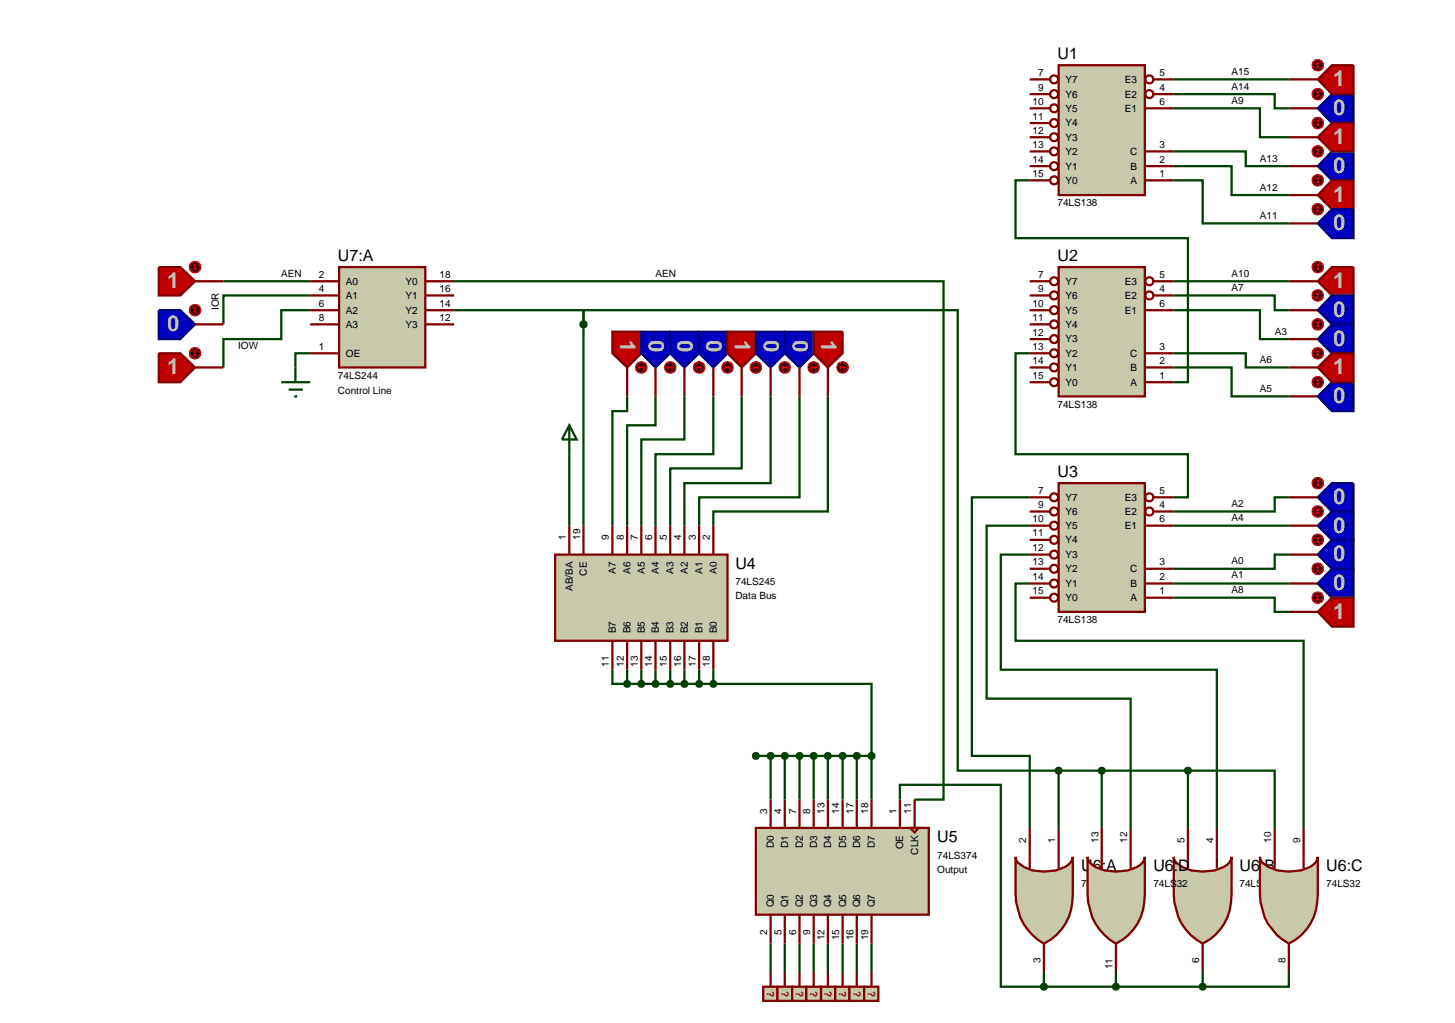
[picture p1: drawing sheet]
<svg xmlns="http://www.w3.org/2000/svg" width="257mm" height="180mm" viewBox="0 0 257 180" stroke-linecap="round" stroke-linejoin="round" font-family="sans-serif">
<g fill="none" stroke="#004000" stroke-width=".4">
<path d="M207 16.6h17.8v2.5h2.5M207 19.1h15.2v5.1h5.1M207 14h20.3M181.6 31.8h-2.5v10.2h30.4v25.4h-2.5M207 26.7h12.7v2.6h7.6M207 29.3h10.2v5.1h10.1M207 31.8h5.1v7.6h15.2M39.4 49.6h15.3M54.7 52.1h-15.3v5.1M54.7 54.7h-5.1v5.1h-10.2v5M80.1 49.6h86.3v91.4h-5.1M80.1 54.7h22.8v2.5"/>
<path d="M102.9 57.2v-2.5h66v81.2h17.8M102.9 57.2v35.5M207 52.1h17.8v2.6h2.5M207 54.7h15.2v5.1h5.1M207 49.6h20.3M54.7 62.3h-2.6v2.5M110.6 69.9v2.6h-2.6v20.2M115.6 69.9v5.1h-5v17.7M120.7 69.9v7.6h-7.6v15.2M125.8 69.9v10.2h-10.2v12.6M130.8 69.9v12.7h-12.6v10.1M135.9 69.9v15.3h-15.2v7.5"/>
<path d="M141 69.9v17.8h-17.7v5M146 69.9v20.3h-20.2v2.5M181.6 62.3h-2.5v17.8h30.4v7.6h-2.5M207 64.8h10.2v5.1h10.1M207 62.3h12.7v2.5h7.6M100.4 80.1v12.6M181.6 87.7h-10.2v45.6h10.2v12.7M181.6 97.8h-5.1v20.3h38.1v27.9M181.6 92.7h-7.6v30.5h25.4v22.8M207 92.7h20.3M227.3 87.7h-2.5v2.5h-17.8M227.3 97.8h-2.5v2.5h-17.8"/>
<path d="M108 118.1v2.5h2.6M110.6 118.1v2.5M113.1 118.1v2.5M115.6 118.1v2.5M118.2 118.1v2.5M120.7 118.1v2.5M123.3 118.1v2.5M125.8 118.1v2.5M181.6 102.9h-2.5v10.1h50.8v33M207 105.4h17.8v2.5h2.5M207 102.9h20.3M110.6 120.6h15.2"/>
<path d="M125.8 120.6h27.9v12.7M133.3 133.3h20.4M135.9 133.3v7.7M138.4 133.3v7.7M141 133.3v7.7M143.5 133.3v7.7M146 133.3v7.7M148.6 133.3v7.7M151.1 133.3v7.7M153.7 133.3v7.7M186.7 135.9h22.8M186.7 135.9v10.1"/>
<path d="M194.3 135.9v10.1M209.5 135.9h15.3v10.1M209.5 135.9v10.1M158.7 141v-2.6h17.8v35.6h7.6M135.9 166.4v5M138.4 166.4v5M141 166.4v5M143.5 166.4v5M146 166.4v5M148.6 166.4v5M151.1 166.4v5M153.7 166.4v5"/>
<path d="M184.1 174h28M184.1 171.4v2.6M196.8 171.4v2.6M212.1 171.4v2.6M227.3 171.4v2.6h-15.2"/>
</g>
<path d="M186.7 11.5h15.2v22.9h-15.2z" fill="#c8c8aa" stroke="#800000" stroke-width=".4"/>
<g fill="none" stroke="#800000" stroke-width=".4">
<path d="M181.6 19.1h3.5M181.6 16.6h3.5M181.6 14h3.5M201.9 19.1h5.1M203.4 16.6h3.6M203.4 14h3.6M181.6 31.8h3.5M181.6 29.3h3.5M181.6 26.7h3.5M181.6 24.2h3.5M181.6 21.7h3.5M201.9 31.8h5.1"/>
<path d="M201.9 29.3h5.1M201.9 26.7h5.1"/>
<circle cx="185.9" cy="14" r=".7"/>
<circle cx="185.9" cy="16.6" r=".7"/>
<circle cx="185.9" cy="19.1" r=".7"/>
<circle cx="202.7" cy="14" r=".7"/>
<circle cx="202.7" cy="16.6" r=".7"/>
<circle cx="185.9" cy="26.7" r=".7"/>
<circle cx="185.9" cy="29.3" r=".7"/>
<circle cx="185.9" cy="24.2" r=".7"/>
<circle cx="185.9" cy="21.7" r=".7"/>
<circle cx="185.9" cy="31.8" r=".7"/>
</g>
<path d="M186.7 47.1h15.2v22.8h-15.2z" fill="#c8c8aa" stroke="#800000" stroke-width=".4"/>
<g fill="none" stroke="#800000" stroke-width=".4">
<path d="M181.6 54.7h3.5M181.6 52.1h3.5M181.6 49.6h3.5M181.6 59.8h3.5M181.6 57.2h3.5M201.9 54.7h5.1M203.4 52.1h3.6M203.4 49.6h3.6M181.6 67.4h3.5M181.6 64.8h3.5M181.6 62.3h3.5M201.9 67.4h5.1"/>
<path d="M201.9 64.8h5.1M201.9 62.3h5.1"/>
<circle cx="185.9" cy="54.7" r=".7"/>
<circle cx="185.9" cy="52.1" r=".7"/>
<circle cx="185.9" cy="49.6" r=".7"/>
<circle cx="185.9" cy="59.8" r=".7"/>
<circle cx="185.9" cy="57.2" r=".7"/>
<circle cx="202.7" cy="49.6" r=".7"/>
<circle cx="202.7" cy="52.1" r=".7"/>
<circle cx="185.9" cy="64.8" r=".7"/>
<circle cx="185.9" cy="67.4" r=".7"/>
<circle cx="185.9" cy="62.3" r=".7"/>
</g>
<path d="M186.7 85.2h15.2v22.7h-15.2z" fill="#c8c8aa" stroke="#800000" stroke-width=".4"/>
<g fill="none" stroke="#800000" stroke-width=".4">
<path d="M181.6 92.7h3.5M181.6 90.2h3.5M181.6 87.7h3.5M181.6 97.8h3.5M181.6 95.2h3.5M201.9 92.7h5.1M203.4 90.2h3.6M203.4 87.7h3.6M181.6 105.4h3.5M181.6 102.9h3.5M181.6 100.3h3.5M201.9 105.4h5.1"/>
<path d="M201.9 102.9h5.1M201.9 100.3h5.1"/>
<circle cx="185.9" cy="95.2" r=".7"/>
<circle cx="185.9" cy="90.2" r=".7"/>
<circle cx="185.9" cy="92.7" r=".7"/>
<circle cx="185.9" cy="97.8" r=".7"/>
<circle cx="185.9" cy="87.7" r=".7"/>
<circle cx="202.7" cy="87.7" r=".7"/>
<circle cx="202.7" cy="90.2" r=".7"/>
<circle cx="185.9" cy="100.3" r=".7"/>
<circle cx="185.9" cy="102.9" r=".7"/>
<circle cx="185.9" cy="105.4" r=".7"/>
</g>
<path d="M97.9 97.8h30.4v15.2h-30.4z" fill="#c8c8aa" stroke="#800000" stroke-width=".4"/>
<g fill="none" stroke="#800000" stroke-width=".4">
<path d="M100.4 92.7v5.1M102.9 92.7v5.1M108 92.7v5.1M110.6 92.7v5.1M113.1 92.7v5.1M115.6 92.7v5.1M118.2 92.7v5.1M120.7 92.7v5.1M123.3 92.7v5.1M125.8 92.7v5.1M108 113v5.1M110.6 113v5.1"/>
<path d="M113.1 113v5.1M115.6 113v5.1M118.2 113v5.1M120.7 113v5.1M123.3 113v5.1M125.8 113v5.1"/>
</g>
<path d="M133.3 146h30.5v15.3h-30.5z" fill="#c8c8aa" stroke="#800000" stroke-width=".4"/>
<g fill="none" stroke="#800000" stroke-width=".4">
<path d="M135.9 141v5M138.4 141v5M141 141v5M143.5 141v5M146 141v5M148.6 141v5M151.1 141v5M153.7 141v5M158.7 141v5M160.5 146h1.5l-.7 .8zM161.3 141v5M135.9 161.3v5.1"/>
<path d="M138.4 161.3v5.1M141 161.3v5.1M143.5 161.3v5.1M146 161.3v5.1M148.6 161.3v5.1M151.1 161.3v5.1M153.7 161.3v5.1"/>
</g>
<path d="M133 132.9l.3-.1-.5 .5zM133.3 132.8l.3 .1 .2 .4zM133.8 133.3l-.2 .4-.3 .1zM132.8 133.3l.5 .5-.4-.2z" fill="#004000" stroke="#004000" stroke-width=".4"/>
<path d="M133.3 132.8l.5 .5-.5 .5-.5-.5z" fill="#004000"/>
<path d="M153.4 132.9l.3-.1-.5 .5zM153.7 132.8l.3 .1 .2 .4zM154.2 133.3l-.1 .3-.4 .2zM153.2 133.3l.5 .5-.4-.2z" fill="#004000" stroke="#004000" stroke-width=".4"/>
<path d="M153.7 132.8l.5 .5-.5 .5-.5-.5z" fill="#004000"/>
<path d="M150.8 132.9l.3-.1-.5 .5zM151.1 132.8l.3 .1 .2 .4zM151.6 133.3l-.1 .3-.4 .2zM150.6 133.3l.5 .5-.4-.2z" fill="#004000" stroke="#004000" stroke-width=".4"/>
<path d="M151.1 132.8l.5 .5-.5 .5-.5-.5z" fill="#004000"/>
<path d="M148.3 132.9l.3-.1-.5 .5zM148.6 132.8l.3 .1 .2 .4zM149.1 133.3l-.2 .4-.3 .1zM148.1 133.3l.5 .5-.4-.2z" fill="#004000" stroke="#004000" stroke-width=".4"/>
<path d="M148.6 132.8l.5 .5-.5 .5-.5-.5z" fill="#004000"/>
<path d="M145.7 132.9l.3-.1-.5 .5zM146 132.8l.3 .1 .2 .4zM146.5 133.3l-.2 .4-.3 .1zM145.5 133.3l.5 .5-.4-.2z" fill="#004000" stroke="#004000" stroke-width=".4"/>
<path d="M146 132.8l.5 .5-.5 .5-.5-.5z" fill="#004000"/>
<path d="M143.1 133l.4-.2-.5 .5zM143.5 132.8l.3 .1 .2 .4zM144 133.3l-.1 .3-.4 .2zM143 133.3l.5 .5-.3-.1z" fill="#004000" stroke="#004000" stroke-width=".4"/>
<path d="M143 133.3l.5-.5 .5 .5-.5 .5z" fill="#004000"/>
<path d="M140.7 132.9l.3-.1-.5 .5zM141 132.8l.3 .1 .2 .4zM141.5 133.3l-.1 .3-.4 .2zM140.5 133.3l.5 .5-.4-.2z" fill="#004000" stroke="#004000" stroke-width=".4"/>
<path d="M141 132.8l.5 .5-.5 .5-.5-.5z" fill="#004000"/>
<path d="M138.1 132.9l.3-.1-.5 .5zM138.4 132.8l.3 .1 .2 .4zM138.9 133.3l-.1 .3-.4 .2zM137.9 133.3l.5 .5-.4-.2z" fill="#004000" stroke="#004000" stroke-width=".4"/>
<path d="M138.4 132.8l.5 .5-.5 .5-.5-.5z" fill="#004000"/>
<path d="M135.6 132.9l.3-.1-.5 .5zM135.9 132.8l.3 .1 .2 .4zM136.4 133.3l-.2 .4-.3 .1zM135.4 133.3l.5 .5-.4-.2z" fill="#004000" stroke="#004000" stroke-width=".4"/>
<path d="M135.9 132.8l.5 .5-.5 .5-.5-.5z" fill="#004000"/>
<path d="M100.4 75l1.3 2.5h-2.6zM100.4 75v5.1" fill="none" stroke="#004000" stroke-width=".4"/>
<path d="M196.4 173.7l.4-.2-.5 .5zM196.8 173.5l.3 .1 .2 .4zM196.8 174.5l.5-.5-.1 .3zM196.3 174l.5 .5-.4-.2z" fill="#004000" stroke="#004000" stroke-width=".4"/>
<path d="M196.8 173.5l.5 .5-.5 .5-.5-.5z" fill="#004000"/>
<path d="M183.7 173.7l.4-.2-.5 .5zM184.1 173.5l.3 .1 .2 .4zM184.1 174.5l.5-.5-.1 .3zM183.6 174l.5 .5-.4-.2z" fill="#004000" stroke="#004000" stroke-width=".4"/>
<path d="M184.1 173.5l.5 .5-.5 .5-.5-.5z" fill="#004000"/>
<path d="M193.9 135.6l.4-.2-.5 .5zM194.3 135.4l.3 .1 .2 .4zM194.8 135.9l-.1 .3-.4 .2zM193.8 135.9l.5 .5-.4-.2z" fill="#004000" stroke="#004000" stroke-width=".4"/>
<path d="M193.8 135.9l.5-.5 .5 .5-.5 .5z" fill="#004000"/>
<path d="M186.3 135.6l.4-.2-.5 .5zM186.7 135.4l.3 .1 .2 .4zM187.2 135.9l-.1 .3-.4 .2zM186.2 135.9l.5 .5-.4-.2z" fill="#004000" stroke="#004000" stroke-width=".4"/>
<path d="M186.2 135.9l.5-.5 .5 .5-.5 .5z" fill="#004000"/>
<path d="M59.8 47.1h15.2v17.7h-15.2z" fill="#c8c8aa" stroke="#800000" stroke-width=".4"/>
<path d="M54.7 49.6h5.1M54.7 52.1h5.1M54.7 54.7h5.1M54.7 57.2h5.1M75 49.6h5.1M75 52.1h5.1M75 54.7h5.1M75 57.2h5.1M54.7 62.3h5.1" fill="none" stroke="#800000" stroke-width=".4"/>
<path d="M28 47.1h3.8l2.6 2.5-2.6 2.5h-3.8z" fill="#c00000" stroke="#800000" stroke-width=".4"/>
<path d="M34.4 49.6h5" fill="none" stroke="#800000" stroke-width=".4"/>
<path d="M33.7 46.4l.7-.3-1 1zM34.4 46.1a.94 .94 0 0 1 1 1zM35.4 47.1a.94 .94 0 0 1-1 1zM33.4 47.1l1 1a.94 .94 0 0 1-1-1z" fill="#400000" stroke="#f00" stroke-width=".2"/>
<path d="M33.4 47.1l1-1 1 1-1 1z" fill="#400000"/>
<path d="M34.1 47.3l.3 .3M34.4 46.6v1M34.4 46.6l-.3 .2M34.4 46.6l.2 .2M34.6 47.3l-.2 .3" fill="none" stroke="#f00" stroke-width=".2"/>
<path d="M28 54.7h3.8l2.6 2.5-2.6 2.6h-3.8z" fill="#0000c0" stroke="#000080" stroke-width=".4"/>
<path d="M34.4 57.2h5" fill="none" stroke="#800000" stroke-width=".4"/>
<path d="M33.7 54l.7-.3-1 1zM34.4 53.7a.94 .94 0 0 1 1 1zM35.4 54.7a.94 .94 0 0 1-1 1zM33.4 54.7l1 1a.94 .94 0 0 1-1-1z" fill="#400000" stroke="#f00" stroke-width=".2"/>
<path d="M33.4 54.7l1-1 1 1-1 1z" fill="#400000"/>
<path d="M34.1 54.9l.3 .3M34.4 54.2v1M34.4 54.2l-.3 .2M34.4 54.2l.2 .2M34.6 54.9l-.2 .3" fill="none" stroke="#f00" stroke-width=".2"/>
<path d="M28 62.3h3.8l2.6 2.5-2.6 2.6h-3.8z" fill="#c00000" stroke="#800000" stroke-width=".4"/>
<path d="M34.4 64.8h5" fill="none" stroke="#800000" stroke-width=".4"/>
<path d="M33.7 61.6l.7-.3-1 1zM34.4 61.3a.94 .94 0 0 1 1 1zM35.4 62.3a.94 .94 0 0 1-1 1zM33.4 62.3l1 1a.94 .94 0 0 1-1-1z" fill="#400000" stroke="#f00" stroke-width=".2"/>
<path d="M33.4 62.3l1-1 1 1-1 1z" fill="#400000"/>
<path d="M34.1 62.6l.3 .2M34.4 61.8v1M34.4 61.8l-.3 .3M34.4 61.8l.2 .3M34.6 62.6l-.2 .2" fill="none" stroke="#f00" stroke-width=".2"/>
<path d="M49.6 67.4h5.1M50.9 68.7h2.5M51.9 69.9h.5M52.1 64.8v2.6" fill="none" stroke="#004000" stroke-width=".4"/>
<path d="M102.6 56.8l.3-.1-.5 .5zM102.9 56.7l.4 .2 .1 .3zM103.4 57.2l-.1 .3-.4 .2zM102.4 57.2l.5 .5-.4-.2z" fill="#004000" stroke="#004000" stroke-width=".4"/>
<path d="M102.9 56.7l.5 .5-.5 .5-.5-.5z" fill="#004000"/>
<path d="M179.1 151.1l.1 .5 .3 .5 1.1 .8a8.2 8.2 0 0 0 7.8-.4l.7-.9 .1-.5v6.6a9.2 9.2 0 0 1-5.1 8.7 9.9 9.9 0 0 1-5-8.7z" fill="#c8c8aa" stroke="#800000" stroke-width=".4"/>
<path d="M181.6 146v7.1M186.7 146v7.1M184.1 166.4v5" fill="none" stroke="#800000" stroke-width=".4"/>
<path d="M207 151.1l.1 .5 .3 .5a7.5 7.5 0 0 0 6.8 1.4 3.3 3.3 0 0 0 3-2.4v6.6a9.2 9.2 0 0 1-5.1 8.7 9.7 9.7 0 0 1-5.1-8.7z" fill="#c8c8aa" stroke="#800000" stroke-width=".4"/>
<path d="M209.5 146v7.1M214.6 146v7.1M212.1 166.4v5" fill="none" stroke="#800000" stroke-width=".4"/>
<path d="M222.2 151.1l.1 .5 .3 .5a7.5 7.5 0 0 0 6.8 1.4 3.3 3.3 0 0 0 3-2.4v6.6a9.2 9.2 0 0 1-5.1 8.7 9.6 9.6 0 0 1-5.1-8.7z" fill="#c8c8aa" stroke="#800000" stroke-width=".4"/>
<path d="M224.8 146v7.1M229.9 146v7.1M227.3 166.4v5" fill="none" stroke="#800000" stroke-width=".4"/>
<path d="M191.8 151.1a2.31 2.31 0 0 0 1.4 1.8 8.4 8.4 0 0 0 7.9-.4l.7-.9 .1-.5v6.6a9.2 9.2 0 0 1-5.1 8.7 9.9 9.9 0 0 1-5-8.7z" fill="#c8c8aa" stroke="#800000" stroke-width=".4"/>
<path d="M194.3 146v7.1M199.4 146v7.1M196.8 166.4v5" fill="none" stroke="#800000" stroke-width=".4"/>
<path d="M209.1 135.6l.4-.2-.5 .5zM209.5 135.4l.3 .1 .2 .4zM209.5 136.4l.5-.5-.1 .3zM209 135.9l.5 .5-.4-.2z" fill="#004000" stroke="#004000" stroke-width=".4"/>
<path d="M209.5 135.4l.5 .5-.5 .5-.5-.5z" fill="#004000"/>
<path d="M211.7 173.7l.4-.2-.5 .5zM212.1 173.5l.3 .1 .2 .4zM212.6 174l-.1 .3-.4 .2zM211.6 174l.5 .5-.4-.2z" fill="#004000" stroke="#004000" stroke-width=".4"/>
<path d="M211.6 174l.5-.5 .5 .5-.5 .5z" fill="#004000"/>
<path d="M134.6 174h2.5v2.5h-2.5z" fill="#c8c8aa" stroke="#800000" stroke-width=".4"/>
<path d="M135.9 171.4v2.6" fill="none" stroke="#800000" stroke-width=".4"/>
<path d="M137.1 174h2.6v2.5h-2.6z" fill="#c8c8aa" stroke="#800000" stroke-width=".4"/>
<path d="M138.4 171.4v2.6" fill="none" stroke="#800000" stroke-width=".4"/>
<path d="M139.7 174h2.5v2.5h-2.5z" fill="#c8c8aa" stroke="#800000" stroke-width=".4"/>
<path d="M141 171.4v2.6" fill="none" stroke="#800000" stroke-width=".4"/>
<path d="M142.2 174h2.6v2.5h-2.6z" fill="#c8c8aa" stroke="#800000" stroke-width=".4"/>
<path d="M143.5 171.4v2.6" fill="none" stroke="#800000" stroke-width=".4"/>
<path d="M144.8 174h2.5v2.5h-2.5z" fill="#c8c8aa" stroke="#800000" stroke-width=".4"/>
<path d="M146 171.4v2.6" fill="none" stroke="#800000" stroke-width=".4"/>
<path d="M147.3 174h2.5v2.5h-2.5z" fill="#c8c8aa" stroke="#800000" stroke-width=".4"/>
<path d="M148.6 171.4v2.6" fill="none" stroke="#800000" stroke-width=".4"/>
<path d="M149.8 174h2.6v2.5h-2.6z" fill="#c8c8aa" stroke="#800000" stroke-width=".4"/>
<path d="M151.1 171.4v2.6" fill="none" stroke="#800000" stroke-width=".4"/>
<path d="M152.4 174h2.5v2.5h-2.5z" fill="#c8c8aa" stroke="#800000" stroke-width=".4"/>
<path d="M153.7 171.4v2.6" fill="none" stroke="#800000" stroke-width=".4"/>
<path d="M234.9 16.6h3.8v5.1h-3.8l-2.5-2.6z" fill="#0000c0" stroke="#000080" stroke-width=".4"/>
<path d="M227.3 19.1h5.1" fill="none" stroke="#800000" stroke-width=".4"/>
<path d="M231.7 15.9l.7-.3-1 1zM232.4 15.6a.94 .94 0 0 1 1 1zM233.4 16.6a.94 .94 0 0 1-1 1zM231.4 16.6l1 1a.94 .94 0 0 1-1-1z" fill="#400000" stroke="#f00" stroke-width=".2"/>
<path d="M232.4 15.6l1 1-1 1-1-1z" fill="#400000"/>
<path d="M232.1 16.8l.3 .3M232.4 16.1v1M232.4 16.1l.2 .2M232.4 16.1l-.3 .2M232.6 16.8l-.2 .3" fill="none" stroke="#f00" stroke-width=".2"/>
<path d="M234.9 26.7h3.8v5.1h-3.8l-2.5-2.5z" fill="#0000c0" stroke="#000080" stroke-width=".4"/>
<path d="M227.3 29.3h5.1" fill="none" stroke="#800000" stroke-width=".4"/>
<path d="M231.7 26l.7-.3-1 1zM232.4 25.7a.94 .94 0 0 1 1 1zM233.4 26.7a.94 .94 0 0 1-1 1zM231.4 26.7l1 1a.94 .94 0 0 1-1-1z" fill="#400000" stroke="#f00" stroke-width=".2"/>
<path d="M232.4 25.7l1 1-1 1-1-1z" fill="#400000"/>
<path d="M232.1 27l.3 .3M232.4 26.2v1.1M232.4 26.2l.2 .3M232.4 26.2l-.3 .3M232.6 27l-.2 .3" fill="none" stroke="#f00" stroke-width=".2"/>
<path d="M232.4 24.2l2.5-2.5h3.8v5h-3.8z" fill="#c00000" stroke="#800000" stroke-width=".4"/>
<path d="M227.3 24.2h5.1" fill="none" stroke="#800000" stroke-width=".4"/>
<path d="M231.7 21l.7-.3-1 1zM232.4 20.7a.94 .94 0 0 1 1 1zM232.4 22.7l1-1a.94 .94 0 0 1-1 1zM231.4 21.7l1 1a.94 .94 0 0 1-1-1z" fill="#400000" stroke="#f00" stroke-width=".2"/>
<path d="M232.4 20.7l1 1-1 1-1-1z" fill="#400000"/>
<path d="M232.1 21.9l.3 .3M232.4 21.2v1M232.4 21.2l.2 .2M232.4 21.2l-.3 .2M232.6 21.9l-.2 .3" fill="none" stroke="#f00" stroke-width=".2"/>
<path d="M234.9 31.8h3.8v5.1h-3.8l-2.5-2.5z" fill="#c00000" stroke="#800000" stroke-width=".4"/>
<path d="M227.3 34.4h5.1" fill="none" stroke="#800000" stroke-width=".4"/>
<path d="M231.7 31.1l.7-.3-1 1zM232.4 30.8a.94 .94 0 0 1 1 1zM232.4 32.8l1-1a.94 .94 0 0 1-1 1zM231.4 31.8l1 1a.94 .94 0 0 1-1-1z" fill="#400000" stroke="#f00" stroke-width=".2"/>
<path d="M232.4 30.8l1 1-1 1-1-1z" fill="#400000"/>
<path d="M232.1 32.1l.3 .2M232.4 31.3v1M232.4 31.3l.2 .3M232.4 31.3l-.3 .3M232.6 32.1l-.2 .2" fill="none" stroke="#f00" stroke-width=".2"/>
<path d="M234.9 36.9h3.8v5.1h-3.8l-2.5-2.6z" fill="#0000c0" stroke="#000080" stroke-width=".4"/>
<path d="M227.3 39.4h5.1" fill="none" stroke="#800000" stroke-width=".4"/>
<path d="M231.7 36.2l.7-.3-1 1zM232.4 35.9a.94 .94 0 0 1 1 1zM233.4 36.9a.94 .94 0 0 1-1 1zM231.4 36.9l1 1a.94 .94 0 0 1-1-1z" fill="#400000" stroke="#f00" stroke-width=".2"/>
<path d="M231.4 36.9l1-1 1 1-1 1z" fill="#400000"/>
<path d="M232.1 37.2l.3 .2M232.4 36.4v1M232.4 36.4l.2 .3M232.4 36.4l-.3 .3M232.6 37.2l-.2 .2" fill="none" stroke="#f00" stroke-width=".2"/>
<path d="M234.9 11.5h3.8v5.1h-3.8l-2.5-2.6z" fill="#c00000" stroke="#800000" stroke-width=".4"/>
<path d="M227.3 14h5.1" fill="none" stroke="#800000" stroke-width=".4"/>
<path d="M231.7 10.8l.7-.3-1 1zM232.4 10.5a.94 .94 0 0 1 1 1zM233.4 11.5a.94 .94 0 0 1-1 1zM231.4 11.5l1 1a.94 .94 0 0 1-1-1z" fill="#400000" stroke="#f00" stroke-width=".2"/>
<path d="M231.4 11.5l1-1 1 1-1 1z" fill="#400000"/>
<path d="M232.1 11.8l.3 .2M232.4 11v1M232.4 11l.2 .3M232.4 11l-.3 .3M232.6 11.8l-.2 .2" fill="none" stroke="#f00" stroke-width=".2"/>
<path d="M232.4 49.6l2.5-2.5h3.8v5h-3.8z" fill="#c00000" stroke="#800000" stroke-width=".4"/>
<path d="M227.3 49.6h5.1" fill="none" stroke="#800000" stroke-width=".4"/>
<path d="M231.7 46.4l.7-.3-1 1zM232.4 46.1a.94 .94 0 0 1 1 1zM232.4 48.1l1-1a.94 .94 0 0 1-1 1zM231.4 47.1l1 1a.94 .94 0 0 1-1-1z" fill="#400000" stroke="#f00" stroke-width=".2"/>
<path d="M232.4 46.1l1 1-1 1-1-1z" fill="#400000"/>
<path d="M232.1 47.3l.3 .3M232.4 46.6v1M232.4 46.6l.2 .2M232.4 46.6l-.3 .2M232.6 47.3l-.2 .3" fill="none" stroke="#f00" stroke-width=".2"/>
<path d="M234.9 52.1h3.8v5.1h-3.8l-2.5-2.5z" fill="#0000c0" stroke="#000080" stroke-width=".4"/>
<path d="M227.3 54.7h5.1" fill="none" stroke="#800000" stroke-width=".4"/>
<path d="M231.7 51.4l.7-.3-1 1zM232.4 51.1a.94 .94 0 0 1 1 1zM233.4 52.1a.94 .94 0 0 1-1 1zM231.4 52.1l1 1a.94 .94 0 0 1-1-1z" fill="#400000" stroke="#f00" stroke-width=".2"/>
<path d="M232.4 51.1l1 1-1 1-1-1z" fill="#400000"/>
<path d="M232.1 52.4l.3 .3M232.4 51.6v1.1M232.4 51.6l.2 .3M232.4 51.6l-.3 .3M232.6 52.4l-.2 .3" fill="none" stroke="#f00" stroke-width=".2"/>
<path d="M234.9 57.2h3.8v5.1h-3.8l-2.5-2.5z" fill="#0000c0" stroke="#000080" stroke-width=".4"/>
<path d="M227.3 59.8h5.1" fill="none" stroke="#800000" stroke-width=".4"/>
<path d="M231.7 56.5l.7-.3-1 1zM232.4 56.2a.94 .94 0 0 1 1 1zM232.4 58.2l1-1a.94 .94 0 0 1-1 1zM231.4 57.2l1 1a.94 .94 0 0 1-1-1z" fill="#400000" stroke="#f00" stroke-width=".2"/>
<path d="M232.4 56.2l1 1-1 1-1-1z" fill="#400000"/>
<path d="M232.1 57.5l.3 .2M232.4 56.7v1M232.4 56.7l.2 .3M232.4 56.7l-.3 .3M232.6 57.5l-.2 .2" fill="none" stroke="#f00" stroke-width=".2"/>
<path d="M234.9 67.4h3.8v5.1h-3.8l-2.5-2.6z" fill="#0000c0" stroke="#000080" stroke-width=".4"/>
<path d="M227.3 69.9h5.1" fill="none" stroke="#800000" stroke-width=".4"/>
<path d="M231.7 66.7l.7-.3-1 1zM232.4 66.4a.94 .94 0 0 1 1 1zM233.4 67.4a.94 .94 0 0 1-1 1zM231.4 67.4l1 1a.94 .94 0 0 1-1-1z" fill="#400000" stroke="#f00" stroke-width=".2"/>
<path d="M232.4 66.4l1 1-1 1-1-1z" fill="#400000"/>
<path d="M232.1 67.6l.3 .3M232.4 66.9v1M232.4 66.9l.2 .2M232.4 66.9l-.3 .2M232.6 67.6l-.2 .3" fill="none" stroke="#f00" stroke-width=".2"/>
<path d="M234.9 62.3h3.8v5.1h-3.8l-2.5-2.6z" fill="#c00000" stroke="#800000" stroke-width=".4"/>
<path d="M227.3 64.8h5.1" fill="none" stroke="#800000" stroke-width=".4"/>
<path d="M231.7 61.6l.7-.3-1 1zM232.4 61.3a.94 .94 0 0 1 1 1zM233.4 62.3a.94 .94 0 0 1-1 1zM231.4 62.3l1 1a.94 .94 0 0 1-1-1z" fill="#400000" stroke="#f00" stroke-width=".2"/>
<path d="M231.4 62.3l1-1 1 1-1 1z" fill="#400000"/>
<path d="M232.1 62.6l.3 .2M232.4 61.8v1M232.4 61.8l.2 .3M232.4 61.8l-.3 .3M232.6 62.6l-.2 .2" fill="none" stroke="#f00" stroke-width=".2"/>
<path d="M232.4 87.7l2.5-2.5h3.8v5h-3.8z" fill="#0000c0" stroke="#000080" stroke-width=".4"/>
<path d="M227.3 87.7h5.1" fill="none" stroke="#800000" stroke-width=".4"/>
<path d="M231.7 84.5l.7-.3-1 1zM232.4 84.2a.94 .94 0 0 1 1 1zM232.4 86.2l1-1a.94 .94 0 0 1-1 1zM231.4 85.2l1 1a.94 .94 0 0 1-1-1z" fill="#400000" stroke="#f00" stroke-width=".2"/>
<path d="M232.4 84.2l1 1-1 1-1-1z" fill="#400000"/>
<path d="M232.1 85.4l.3 .3M232.4 84.7v1M232.4 84.7l.2 .2M232.4 84.7l-.3 .2M232.6 85.4l-.2 .3" fill="none" stroke="#f00" stroke-width=".2"/>
<path d="M234.9 90.2h3.8v5h-3.8l-2.5-2.5z" fill="#0000c0" stroke="#000080" stroke-width=".4"/>
<path d="M227.3 92.7h5.1" fill="none" stroke="#800000" stroke-width=".4"/>
<path d="M231.7 89.5l.7-.3-1 1zM232.4 89.2a.94 .94 0 0 1 1 1zM233.4 90.2a.94 .94 0 0 1-1 1zM231.4 90.2l1 1a.94 .94 0 0 1-1-1z" fill="#400000" stroke="#f00" stroke-width=".2"/>
<path d="M232.4 89.2l1 1-1 1-1-1z" fill="#400000"/>
<path d="M232.1 90.4l.3 .3M232.4 89.7v1M232.4 89.7l.2 .3M232.4 89.7l-.3 .3M232.6 90.4l-.2 .3" fill="none" stroke="#f00" stroke-width=".2"/>
<path d="M234.9 95.2h3.8v5.1h-3.8l-2.5-2.5z" fill="#0000c0" stroke="#000080" stroke-width=".4"/>
<path d="M227.3 97.8h5.1" fill="none" stroke="#800000" stroke-width=".4"/>
<path d="M231.7 94.5l.7-.3-1 1zM232.4 94.2a.94 .94 0 0 1 1 1zM233.4 95.2a.94 .94 0 0 1-1 1zM231.4 95.2l1 1a.94 .94 0 0 1-1-1z" fill="#400000" stroke="#f00" stroke-width=".2"/>
<path d="M231.4 95.2l1-1 1 1-1 1z" fill="#400000"/>
<path d="M232.1 95.5l.3 .2M232.4 94.7v1M232.4 94.7l.2 .3M232.4 94.7l-.3 .3M232.6 95.5l-.2 .2" fill="none" stroke="#f00" stroke-width=".2"/>
<path d="M234.9 100.3h3.8v5.1h-3.8l-2.5-2.5z" fill="#0000c0" stroke="#000080" stroke-width=".4"/>
<path d="M227.3 102.9h5.1" fill="none" stroke="#800000" stroke-width=".4"/>
<path d="M231.7 99.6l.7-.3-1 1zM232.4 99.3a.94 .94 0 0 1 1 1zM233.4 100.3a.94 .94 0 0 1-1 1zM231.4 100.3l1 1a.94 .94 0 0 1-1-1z" fill="#400000" stroke="#f00" stroke-width=".2"/>
<path d="M232.4 99.3l1 1-1 1-1-1z" fill="#400000"/>
<path d="M232.4 99.8v1M232.4 99.8l.2 .3M232.4 99.8l-.3 .3M232.1 100.6l.3 .2M232.6 100.6l-.2 .2" fill="none" stroke="#f00" stroke-width=".2"/>
<path d="M234.9 105.4h3.8v5.1h-3.8l-2.5-2.6z" fill="#c00000" stroke="#800000" stroke-width=".4"/>
<path d="M227.3 107.9h5.1" fill="none" stroke="#800000" stroke-width=".4"/>
<path d="M231.7 104.7l.7-.3-1 1zM232.4 104.4a.94 .94 0 0 1 1 1zM232.4 106.4l1-1a.94 .94 0 0 1-1 1zM231.4 105.4l1 1a.94 .94 0 0 1-1-1z" fill="#400000" stroke="#f00" stroke-width=".2"/>
<path d="M232.4 104.4l1 1-1 1-1-1z" fill="#400000"/>
<path d="M232.1 105.6l.3 .3M232.4 104.9v1M232.4 104.9l.2 .2M232.4 104.9l-.3 .2M232.6 105.6l-.2 .3" fill="none" stroke="#f00" stroke-width=".2"/>
<path d="M123.3 58.5h5v3.8l-2.5 2.5-2.5-2.5z" fill="#0000c0" stroke="#000080" stroke-width=".4"/>
<path d="M125.8 64.8v5.1" fill="none" stroke="#800000" stroke-width=".4"/>
<path d="M127.6 64.1l.7-.3-1 1zM128.3 63.8a.94 .94 0 0 1 1 1zM129.3 64.8a.94 .94 0 0 1-1 1zM127.3 64.8l1 1a.94 .94 0 0 1-1-1z" fill="#400000" stroke="#f00" stroke-width=".2"/>
<path d="M127.3 64.8l1-1 1 1-1 1z" fill="#400000"/>
<path d="M127.8 64.8h1M127.8 64.8l.3 .3M128.1 64.6l-.3 .2M128.5 64.6l.3 .2M128.8 64.8l-.3 .3" fill="none" stroke="#f00" stroke-width=".2"/>
<path d="M128.3 58.5h5v3.8l-2.5 2.5-2.5-2.5z" fill="#c00000" stroke="#800000" stroke-width=".4"/>
<path d="M130.8 64.8v5.1" fill="none" stroke="#800000" stroke-width=".4"/>
<path d="M132.6 64.1l.7-.3-1 1zM133.3 63.8a.94 .94 0 0 1 1 1zM134.3 64.8a.94 .94 0 0 1-1 1zM132.3 64.8l1 1a.94 .94 0 0 1-1-1z" fill="#400000" stroke="#f00" stroke-width=".2"/>
<path d="M133.3 63.8l1 1-1 1-1-1z" fill="#400000"/>
<path d="M132.8 64.8h1M132.8 64.8l.3 .3M133.1 64.6l-.3 .2M133.6 64.6l.2 .2M133.8 64.8l-.2 .3" fill="none" stroke="#f00" stroke-width=".2"/>
<path d="M133.3 58.5h5.1v3.8l-2.5 2.5-2.6-2.5z" fill="#0000c0" stroke="#000080" stroke-width=".4"/>
<path d="M135.9 64.8v5.1" fill="none" stroke="#800000" stroke-width=".4"/>
<path d="M137.7 64.1l.7-.3-1 1zM138.4 63.8a.94 .94 0 0 1 1 1zM139.4 64.8a.94 .94 0 0 1-1 1zM137.4 64.8l1 1a.94 .94 0 0 1-1-1z" fill="#400000" stroke="#f00" stroke-width=".2"/>
<path d="M137.4 64.8l1-1 1 1-1 1z" fill="#400000"/>
<path d="M137.9 64.8h1M137.9 64.8l.3 .3M138.2 64.6l-.3 .2M138.7 64.6l.2 .2M138.9 64.8l-.2 .3" fill="none" stroke="#f00" stroke-width=".2"/>
<path d="M138.4 58.5h5.1v3.8l-2.5 2.5-2.6-2.5z" fill="#0000c0" stroke="#000080" stroke-width=".4"/>
<path d="M141 64.8v5.1" fill="none" stroke="#800000" stroke-width=".4"/>
<path d="M142.8 64.1l.7-.3-1 1zM143.5 63.8a.94 .94 0 0 1 1 1zM144.5 64.8a.94 .94 0 0 1-1 1zM142.5 64.8l1 1a.94 .94 0 0 1-1-1z" fill="#400000" stroke="#f00" stroke-width=".2"/>
<path d="M142.5 64.8l1-1 1 1-1 1z" fill="#400000"/>
<path d="M143 64.8h1M143 64.8l.2 .3M143.2 64.6l-.2 .2M143.7 64.6l.3 .2M144 64.8l-.3 .3" fill="none" stroke="#f00" stroke-width=".2"/>
<path d="M108 58.5h5.1v3.8l-2.5 2.5-2.6-2.5z" fill="#c00000" stroke="#800000" stroke-width=".4"/>
<path d="M110.6 64.8v5.1" fill="none" stroke="#800000" stroke-width=".4"/>
<path d="M112.4 64.1l.7-.3-1 1zM113.1 63.8a.94 .94 0 0 1 1 1zM113.1 65.8l1-1a.94 .94 0 0 1-1 1zM112.1 64.8l1 1a.94 .94 0 0 1-1-1z" fill="#400000" stroke="#f00" stroke-width=".2"/>
<path d="M113.1 63.8l1 1-1 1-1-1z" fill="#400000"/>
<path d="M112.6 64.8h1M112.6 64.8l.3 .3M112.9 64.6l-.3 .2M113.4 64.6l.2 .2M113.6 64.8l-.2 .3" fill="none" stroke="#f00" stroke-width=".2"/>
<path d="M118.2 58.5h5.1v3.8l-2.6 2.5-2.5-2.5z" fill="#0000c0" stroke="#000080" stroke-width=".4"/>
<path d="M120.7 64.8v5.1" fill="none" stroke="#800000" stroke-width=".4"/>
<path d="M122.6 64.1l.7-.3-1 1zM123.3 63.8a.94 .94 0 0 1 1 1zM124.3 64.8a.94 .94 0 0 1-1 1zM122.3 64.8l1 1a.94 .94 0 0 1-1-1z" fill="#400000" stroke="#f00" stroke-width=".2"/>
<path d="M122.3 64.8l1-1 1 1-1 1z" fill="#400000"/>
<path d="M122.8 64.8h1M122.8 64.8l.2 .3M123 64.6l-.2 .2M123.5 64.6l.3 .2M123.8 64.8l-.3 .3" fill="none" stroke="#f00" stroke-width=".2"/>
<path d="M113.1 58.5h5.1v3.8l-2.6 2.5-2.5-2.5z" fill="#0000c0" stroke="#000080" stroke-width=".4"/>
<path d="M115.6 64.8v5.1" fill="none" stroke="#800000" stroke-width=".4"/>
<path d="M117.5 64.1l.7-.3-1 1zM118.2 63.8a.94 .94 0 0 1 1 1zM118.2 65.8l1-1a.94 .94 0 0 1-1 1zM117.2 64.8l1 1a.94 .94 0 0 1-1-1z" fill="#400000" stroke="#f00" stroke-width=".2"/>
<path d="M117.2 64.8l1-1 1 1-1 1z" fill="#400000"/>
<path d="M117.7 64.8h1M117.7 64.8l.2 .3M117.9 64.6l-.2 .2M118.4 64.6l.3 .2M118.7 64.8l-.3 .3" fill="none" stroke="#f00" stroke-width=".2"/>
<path d="M143.5 58.5h5.1v3.8l-2.6 2.5-2.5-2.5z" fill="#c00000" stroke="#800000" stroke-width=".4"/>
<path d="M146 64.8v5.1" fill="none" stroke="#800000" stroke-width=".4"/>
<path d="M147.9 64.1l.7-.3-1 1zM148.6 63.8a.94 .94 0 0 1 1 1zM149.6 64.8a.94 .94 0 0 1-1 1zM147.6 64.8l1 1a.94 .94 0 0 1-1-1z" fill="#400000" stroke="#f00" stroke-width=".2"/>
<path d="M148.6 63.8l1 1-1 1-1-1z" fill="#400000"/>
<path d="M148.1 64.8h1M148.1 64.8l.2 .3M148.3 64.6l-.2 .2M148.8 64.6l.3 .2M149.1 64.8l-.3 .3" fill="none" stroke="#f00" stroke-width=".2"/>
<path d="M102.6 56.8l.3-.1-.5 .5zM102.9 56.7l.4 .2 .1 .3zM103.4 57.2l-.1 .3-.4 .2zM102.4 57.2l.5 .5-.4-.2z" fill="#004000" stroke="#004000" stroke-width=".4"/>
<path d="M102.9 56.7l.5 .5-.5 .5-.5-.5z" fill="#004000"/>
<path d="M125.5 120.2l.3-.1-.5 .5zM125.8 120.1l.3 .1 .2 .4zM125.8 121.1l.5-.5-.2 .4zM125.3 120.6l.5 .5-.4-.2z" fill="#004000" stroke="#004000" stroke-width=".4"/>
<path d="M125.8 120.1l.5 .5-.5 .5-.5-.5z" fill="#004000"/>
<path d="M110.2 120.3l.4-.2-.5 .5zM110.6 120.1l.3 .1 .2 .4zM111.1 120.6l-.1 .3-.4 .2zM110.1 120.6l.5 .5-.4-.2z" fill="#004000" stroke="#004000" stroke-width=".4"/>
<path d="M110.1 120.6l.5-.5 .5 .5-.5 .5z" fill="#004000"/>
<path d="M112.8 120.2l.3-.1-.5 .5zM113.1 120.1l.3 .1 .2 .4zM113.6 120.6l-.2 .4-.3 .1zM112.6 120.6l.5 .5-.4-.2z" fill="#004000" stroke="#004000" stroke-width=".4"/>
<path d="M113.1 120.1l.5 .5-.5 .5-.5-.5z" fill="#004000"/>
<path d="M115.3 120.2l.3-.1-.5 .5zM115.6 120.1l.3 .1 .2 .4zM116.1 120.6l-.1 .3-.4 .2zM115.1 120.6l.5 .5-.4-.2z" fill="#004000" stroke="#004000" stroke-width=".4"/>
<path d="M115.6 120.1l.5 .5-.5 .5-.5-.5z" fill="#004000"/>
<path d="M117.9 120.2l.3-.1-.5 .5zM118.2 120.1l.3 .1 .2 .4zM118.7 120.6l-.2 .4-.3 .1zM117.7 120.6l.5 .5-.4-.2z" fill="#004000" stroke="#004000" stroke-width=".4"/>
<path d="M118.2 120.1l.5 .5-.5 .5-.5-.5z" fill="#004000"/>
<path d="M120.3 120.3l.4-.2-.5 .5zM120.7 120.1l.3 .1 .2 .4zM121.2 120.6l-.1 .3-.4 .2zM120.2 120.6l.5 .5-.3-.1z" fill="#004000" stroke="#004000" stroke-width=".4"/>
<path d="M120.2 120.6l.5-.5 .5 .5-.5 .5z" fill="#004000"/>
<path d="M122.9 120.3l.4-.2-.5 .5zM123.3 120.1l.3 .1 .2 .4zM123.8 120.6l-.1 .3-.4 .2zM122.8 120.6l.5 .5-.4-.2z" fill="#004000" stroke="#004000" stroke-width=".4"/>
<path d="M122.8 120.6l.5-.5 .5 .5-.5 .5z" fill="#004000"/>
<g font-size="3.9" fill="#c0c0c0">
<text x="235.1" y="15.2">1</text>
<text x="235.1" y="20.3">0</text>
<text x="235.1" y="25.4">1</text>
<text x="235.1" y="30.5">0</text>
<text x="235.1" y="35.6">1</text>
<text x="235.1" y="40.6">0</text>
<text x="29.5" y="50.8">1</text>
<text x="235.1" y="50.8">1</text>
<text x="29.5" y="58.4">0</text>
<text x="109.4" y="59.9" transform="rotate(90 109.4 59.9)">1</text>
<text x="114.4" y="59.9" transform="rotate(90 114.4 59.9)">0</text>
<text x="119.5" y="59.9" transform="rotate(90 119.5 59.9)">0</text>
<text x="124.6" y="59.9" transform="rotate(90 124.6 59.9)">0</text>
<text x="129.6" y="59.9" transform="rotate(90 129.6 59.9)">1</text>
<text x="134.7" y="59.9" transform="rotate(90 134.7 59.9)">0</text>
<text x="139.8" y="59.9" transform="rotate(90 139.8 59.9)">0</text>
<text x="144.8" y="59.9" transform="rotate(90 144.8 59.9)">1</text>
<text x="235.1" y="55.9">0</text>
<text x="235.1" y="61">0</text>
<text x="29.5" y="66">1</text>
<text x="235.1" y="71.1">0</text>
<text x="235.1" y="66">1</text>
<text x="235.1" y="88.9">0</text>
<text x="235.1" y="93.9">0</text>
<text x="235.1" y="99">0</text>
<text x="235.1" y="104.1">0</text>
<text x="235.1" y="109.1">1</text>
</g>
<g font-size="2.8">
<text x="186.5" y="10.4">U1</text>
<text x="59.6" y="46">U7:A</text>
<text x="186.5" y="46">U2</text>
<text x="186.5" y="84.1">U3</text>
<text x="129.7" y="100.4">U4</text>
<text x="165.3" y="148.6">U5</text>
<text x="190.7" y="153.7">U6:A</text>
<text x="203.4" y="153.7">U6:D</text>
<text x="218.6" y="153.7">U6:B</text>
<text x="233.9" y="153.7">U6:C</text>
</g>
<g font-size="1.8">
<text x="183.1" y="16">9</text>
<text x="183.1" y="13.4">7</text>
<text x="187.9" y="17.2">Y6</text>
<text x="187.9" y="14.6">Y7</text>
<text x="198.4" y="17.2">E2</text>
<text x="198.4" y="14.6">E3</text>
<text x="204.5" y="16">4</text>
<text x="204.5" y="13.4">5</text>
<text x="217.2" y="15.8">A14</text>
<text x="217.2" y="13.2">A15</text>
<text x="182.1" y="23.6">12</text>
<text x="182.1" y="21.1">11</text>
<text x="182.1" y="18.5">10</text>
<text x="187.9" y="22.3">Y4</text>
<text x="187.9" y="19.7">Y5</text>
<text x="198.4" y="19.7">E1</text>
<text x="204.5" y="18.5">6</text>
<text x="217.2" y="18.3">A9</text>
<text x="182.1" y="28.7">14</text>
<text x="182.1" y="26.1">13</text>
<text x="187.9" y="29.9">Y1</text>
<text x="187.9" y="27.3">Y2</text>
<text x="187.9" y="24.8">Y3</text>
<text x="199.3" y="27.3">C</text>
<text x="199.4" y="29.9">B</text>
<text x="204.5" y="28.7">2</text>
<text x="204.5" y="26.1">3</text>
<text x="222.2" y="28.5">A13</text>
<text x="182.1" y="31.2">15</text>
<text x="187.9" y="32.4">Y0</text>
<text x="199.4" y="32.4">A</text>
<text x="204.5" y="31.2">1</text>
<text x="222.2" y="33.6">A12</text>
<text x="186.5" y="36.4">74LS138</text>
<text x="222.2" y="38.6">A11</text>
<text x="49.6" y="48.8">AEN</text>
<text x="56.2" y="49">2</text>
<text x="56.2" y="51.5">4</text>
<text x="61" y="50.2">A0</text>
<text x="61" y="52.7">A1</text>
<text x="71.5" y="50.2">Y0</text>
<text x="71.5" y="52.7">Y1</text>
<text x="77.5" y="49">18</text>
<text x="77.5" y="51.5">16</text>
<text x="115.6" y="48.8">AEN</text>
<text x="183.1" y="51.5">9</text>
<text x="183.1" y="49">7</text>
<text x="187.9" y="52.7">Y6</text>
<text x="187.9" y="50.2">Y7</text>
<text x="198.4" y="52.7">E2</text>
<text x="198.4" y="50.2">E3</text>
<text x="204.5" y="51.5">4</text>
<text x="204.5" y="49">5</text>
<text x="217.2" y="48.8">A10</text>
<text x="217.2" y="51.3">A7</text>
<text x="38.6" y="54.7" transform="rotate(-90 38.6 54.7)">IOR</text>
<text x="56.2" y="54.1">6</text>
<text x="56.2" y="56.6">8</text>
<text x="61" y="55.3">A2</text>
<text x="61" y="57.8">A3</text>
<text x="71.5" y="55.3">Y2</text>
<text x="71.5" y="57.8">Y3</text>
<text x="77.5" y="54.1">14</text>
<text x="77.5" y="56.6">12</text>
<text x="182.1" y="59.2">12</text>
<text x="182.1" y="56.6">11</text>
<text x="182.1" y="54.1">10</text>
<text x="187.9" y="57.8">Y4</text>
<text x="187.9" y="55.3">Y5</text>
<text x="198.4" y="55.3">E1</text>
<text x="204.5" y="54.1">6</text>
<text x="224.8" y="59">A3</text>
<text x="42" y="61.5">IOW</text>
<text x="56.2" y="61.7">1</text>
<text x="61" y="62.9">OE</text>
<text x="182.1" y="64.2">14</text>
<text x="182.1" y="61.7">13</text>
<text x="187.9" y="65.4">Y1</text>
<text x="187.9" y="62.9">Y2</text>
<text x="187.9" y="60.4">Y3</text>
<text x="199.3" y="62.9">C</text>
<text x="199.4" y="65.4">B</text>
<text x="204.5" y="64.2">2</text>
<text x="204.5" y="61.7">3</text>
<text x="222.2" y="64">A6</text>
<text x="59.6" y="66.9">74LS244</text>
<text x="59.6" y="69.4">Control Line</text>
<text x="182.1" y="66.8">15</text>
<text x="186.5" y="71.9">74LS138</text>
<text x="187.9" y="68">Y0</text>
<text x="199.4" y="68">A</text>
<text x="204.5" y="66.8">1</text>
<text x="222.2" y="69.1">A5</text>
<text x="183.1" y="89.6">9</text>
<text x="183.1" y="87.1">7</text>
<text x="187.9" y="88.3">Y7</text>
<text x="198.4" y="88.3">E3</text>
<text x="204.5" y="89.6">4</text>
<text x="204.5" y="87.1">5</text>
<text x="217.2" y="89.4">A2</text>
<text x="99.8" y="95.2" transform="rotate(-90 99.8 95.2)">1</text>
<text x="102.3" y="95.2" transform="rotate(-90 102.3 95.2)">19</text>
<text x="107.4" y="95.2" transform="rotate(-90 107.4 95.2)">9</text>
<text x="110" y="95.2" transform="rotate(-90 110 95.2)">8</text>
<text x="112.5" y="95.2" transform="rotate(-90 112.5 95.2)">7</text>
<text x="115" y="95.2" transform="rotate(-90 115 95.2)">6</text>
<text x="117.6" y="95.2" transform="rotate(-90 117.6 95.2)">5</text>
<text x="120.1" y="95.2" transform="rotate(-90 120.1 95.2)">4</text>
<text x="122.7" y="95.2" transform="rotate(-90 122.7 95.2)">3</text>
<text x="125.2" y="95.2" transform="rotate(-90 125.2 95.2)">2</text>
<text x="182.1" y="94.6">11</text>
<text x="182.1" y="92.1">10</text>
<text x="187.9" y="95.8">Y4</text>
<text x="187.9" y="93.3">Y5</text>
<text x="187.9" y="90.8">Y6</text>
<text x="198.4" y="93.3">E1</text>
<text x="198.4" y="90.8">E2</text>
<text x="204.5" y="92.1">6</text>
<text x="217.2" y="91.9">A4</text>
<text x="103.5" y="101.5" transform="rotate(-90 103.5 101.5)">CE</text>
<text x="108.6" y="101.2" transform="rotate(-90 108.6 101.2)">A7</text>
<text x="111.2" y="101.2" transform="rotate(-90 111.2 101.2)">A6</text>
<text x="113.7" y="101.2" transform="rotate(-90 113.7 101.2)">A5</text>
<text x="116.2" y="101.2" transform="rotate(-90 116.2 101.2)">A4</text>
<text x="118.8" y="101.2" transform="rotate(-90 118.8 101.2)">A3</text>
<text x="121.3" y="101.2" transform="rotate(-90 121.3 101.2)">A2</text>
<text x="123.9" y="101.2" transform="rotate(-90 123.9 101.2)">A1</text>
<text x="126.4" y="101.2" transform="rotate(-90 126.4 101.2)">A0</text>
<text x="182.1" y="99.7">13</text>
<text x="182.1" y="97.2">12</text>
<text x="187.9" y="100.9">Y2</text>
<text x="187.9" y="98.4">Y3</text>
<text x="199.3" y="100.9">C</text>
<text x="204.5" y="99.7">3</text>
<text x="217.2" y="99.5">A0</text>
<text x="217.2" y="102">A1</text>
<text x="101" y="104.2" transform="rotate(-90 101 104.2)">AB/BA</text>
<text x="129.7" y="103.2">74LS245</text>
<text x="129.7" y="105.7">Data Bus</text>
<text x="182.1" y="104.8">15</text>
<text x="182.1" y="102.3">14</text>
<text x="187.9" y="106">Y0</text>
<text x="187.9" y="103.5">Y1</text>
<text x="199.4" y="106">A</text>
<text x="199.4" y="103.5">B</text>
<text x="204.5" y="104.8">1</text>
<text x="204.5" y="102.3">2</text>
<text x="217.2" y="104.6">A8</text>
<text x="108.6" y="111.7" transform="rotate(-90 108.6 111.7)">B7</text>
<text x="111.2" y="111.7" transform="rotate(-90 111.2 111.7)">B6</text>
<text x="113.7" y="111.7" transform="rotate(-90 113.7 111.7)">B5</text>
<text x="116.2" y="111.7" transform="rotate(-90 116.2 111.7)">B4</text>
<text x="118.8" y="111.7" transform="rotate(-90 118.8 111.7)">B3</text>
<text x="121.3" y="111.7" transform="rotate(-90 121.3 111.7)">B2</text>
<text x="123.9" y="111.7" transform="rotate(-90 123.9 111.7)">B1</text>
<text x="126.4" y="111.7" transform="rotate(-90 126.4 111.7)">B0</text>
<text x="186.5" y="109.9">74LS138</text>
<text x="107.4" y="117.6" transform="rotate(-90 107.4 117.6)">11</text>
<text x="110" y="117.6" transform="rotate(-90 110 117.6)">12</text>
<text x="112.5" y="117.6" transform="rotate(-90 112.5 117.6)">13</text>
<text x="115" y="117.6" transform="rotate(-90 115 117.6)">14</text>
<text x="117.6" y="117.6" transform="rotate(-90 117.6 117.6)">15</text>
<text x="120.1" y="117.6" transform="rotate(-90 120.1 117.6)">16</text>
<text x="122.7" y="117.6" transform="rotate(-90 122.7 117.6)">17</text>
<text x="125.2" y="117.6" transform="rotate(-90 125.2 117.6)">18</text>
<text x="135.3" y="143.5" transform="rotate(-90 135.3 143.5)">3</text>
<text x="137.8" y="143.5" transform="rotate(-90 137.8 143.5)">4</text>
<text x="140.4" y="143.5" transform="rotate(-90 140.4 143.5)">7</text>
<text x="142.9" y="143.5" transform="rotate(-90 142.9 143.5)">8</text>
<text x="145.4" y="143.5" transform="rotate(-90 145.4 143.5)">13</text>
<text x="148" y="143.5" transform="rotate(-90 148 143.5)">14</text>
<text x="150.5" y="143.5" transform="rotate(-90 150.5 143.5)">17</text>
<text x="153.1" y="143.5" transform="rotate(-90 153.1 143.5)">18</text>
<text x="158.1" y="143.5" transform="rotate(-90 158.1 143.5)">1</text>
<text x="160.7" y="143.5" transform="rotate(-90 160.7 143.5)">11</text>
<text x="136.5" y="149.6" transform="rotate(-90 136.5 149.6)">D0</text>
<text x="139" y="149.6" transform="rotate(-90 139 149.6)">D1</text>
<text x="141.6" y="149.6" transform="rotate(-90 141.6 149.6)">D2</text>
<text x="144.1" y="149.6" transform="rotate(-90 144.1 149.6)">D3</text>
<text x="146.6" y="149.6" transform="rotate(-90 146.6 149.6)">D4</text>
<text x="149.2" y="149.6" transform="rotate(-90 149.2 149.6)">D5</text>
<text x="151.7" y="149.6" transform="rotate(-90 151.7 149.6)">D6</text>
<text x="154.3" y="149.6" transform="rotate(-90 154.3 149.6)">D7</text>
<text x="159.3" y="149.8" transform="rotate(-90 159.3 149.8)">OE</text>
<text x="181" y="148.6" transform="rotate(-90 181 148.6)">2</text>
<text x="186.1" y="148.6" transform="rotate(-90 186.1 148.6)">1</text>
<text x="193.7" y="148.6" transform="rotate(-90 193.7 148.6)">13</text>
<text x="198.8" y="148.6" transform="rotate(-90 198.8 148.6)">12</text>
<text x="208.9" y="148.6" transform="rotate(-90 208.9 148.6)">5</text>
<text x="214" y="148.6" transform="rotate(-90 214 148.6)">4</text>
<text x="224.2" y="148.6" transform="rotate(-90 224.2 148.6)">10</text>
<text x="229.3" y="148.6" transform="rotate(-90 229.3 148.6)">9</text>
<text x="161.9" y="150.7" transform="rotate(-90 161.9 150.7)">CLK</text>
<text x="165.3" y="151.4">74LS374</text>
<text x="165.3" y="154">Output</text>
<text x="136.5" y="160" transform="rotate(-90 136.5 160)">Q0</text>
<text x="139" y="160" transform="rotate(-90 139 160)">Q1</text>
<text x="141.6" y="160" transform="rotate(-90 141.6 160)">Q2</text>
<text x="144.1" y="160" transform="rotate(-90 144.1 160)">Q3</text>
<text x="146.6" y="160" transform="rotate(-90 146.6 160)">Q4</text>
<text x="149.2" y="160" transform="rotate(-90 149.2 160)">Q5</text>
<text x="151.7" y="160" transform="rotate(-90 151.7 160)">Q6</text>
<text x="154.3" y="160" transform="rotate(-90 154.3 160)">Q7</text>
<text x="190.7" y="156.5">74LS32</text>
<text x="203.4" y="156.5">74LS32</text>
<text x="218.6" y="156.5">74LS32</text>
<text x="233.9" y="156.5">74LS32</text>
<text x="135.3" y="164.8" transform="rotate(-90 135.3 164.8)">2</text>
<text x="137.8" y="164.8" transform="rotate(-90 137.8 164.8)">5</text>
<text x="140.4" y="164.8" transform="rotate(-90 140.4 164.8)">6</text>
<text x="142.9" y="164.8" transform="rotate(-90 142.9 164.8)">9</text>
<text x="145.4" y="165.8" transform="rotate(-90 145.4 165.8)">12</text>
<text x="148" y="165.8" transform="rotate(-90 148 165.8)">15</text>
<text x="150.5" y="165.8" transform="rotate(-90 150.5 165.8)">16</text>
<text x="153.1" y="165.8" transform="rotate(-90 153.1 165.8)">19</text>
<text x="183.5" y="169.9" transform="rotate(-90 183.5 169.9)">3</text>
<text x="196.2" y="170.9" transform="rotate(-90 196.2 170.9)">11</text>
<text x="211.5" y="169.9" transform="rotate(-90 211.5 169.9)">6</text>
<text x="226.7" y="169.9" transform="rotate(-90 226.7 169.9)">8</text>
</g>
<g font-size="1.8" fill="#800000">
<text x="135.3" y="174.7" transform="rotate(90 135.3 174.7)">?</text>
<text x="137.8" y="174.7" transform="rotate(90 137.8 174.7)">?</text>
<text x="140.4" y="174.7" transform="rotate(90 140.4 174.7)">?</text>
<text x="142.9" y="174.7" transform="rotate(90 142.9 174.7)">?</text>
<text x="145.4" y="174.7" transform="rotate(90 145.4 174.7)">?</text>
<text x="148" y="174.7" transform="rotate(90 148 174.7)">?</text>
<text x="150.5" y="174.7" transform="rotate(90 150.5 174.7)">?</text>
<text x="153.1" y="174.7" transform="rotate(90 153.1 174.7)">?</text>
</g>
</svg>
